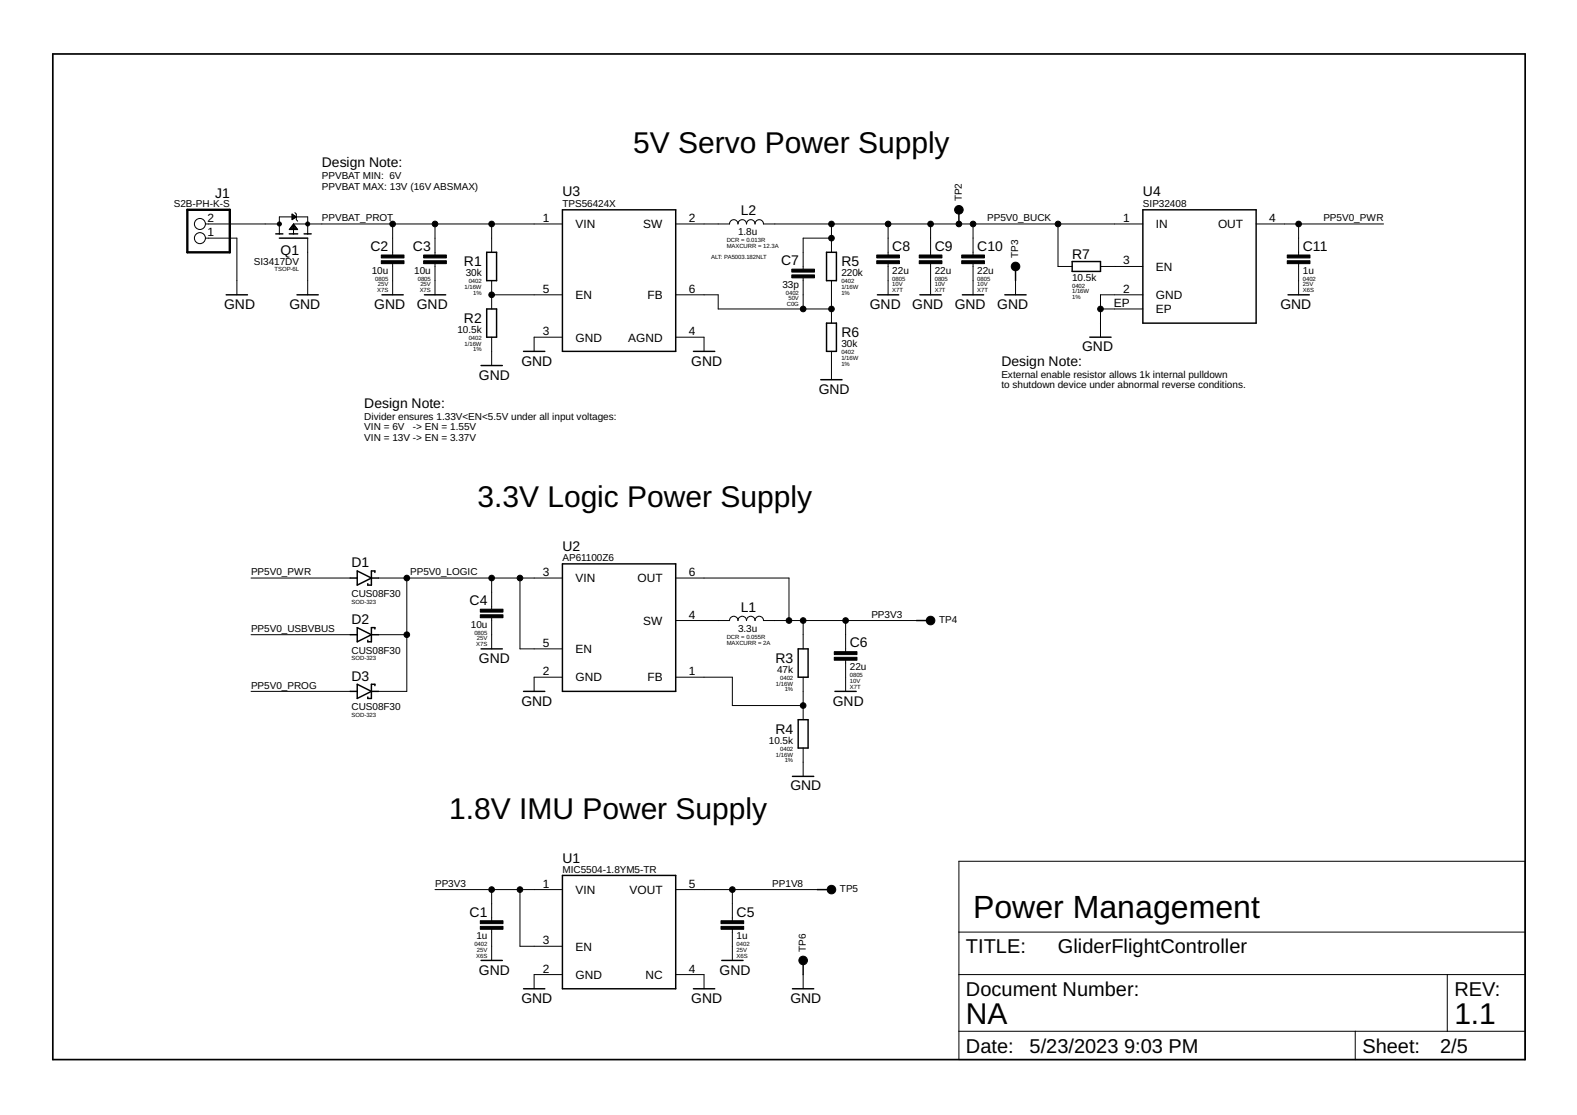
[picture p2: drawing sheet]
<svg xmlns="http://www.w3.org/2000/svg" width="297mm" height="210mm" viewBox="0 0 297 210" stroke-linecap="round" stroke-linejoin="round" font-family="sans-serif">
<g fill="none" stroke="#000" stroke-width=".19">
<path d="M38.7 44.8h5.9v10.7M38.7 42.2h13.9M52.6 44v-3.2h5.4v3.2M54.5 43.2h1.5M54.6 43h1.3M54.7 42.9h1.1M54.8 42.8h.9M54.9 42.7h.7M55 40.3l.8 .5-.8 .6zM55 41.2h.2M55 41.1h.4M55 41h.6"/>
<path d="M55 40.9h.8M55 40.7h.6M55 40.6h.5M55 40.5h.3M55 40.3h.1M55 42.5h.5M55.1 42.4h.4M55.2 42.3h.2M55.3 42.2h50.6M55.3 42.2v1.8M55.3 42.2l.8 1h-1.6zM55.5 40l.3 .3v1.1l.3 .2"/>
<path d="M58 44.8v10.7M74 42.2v5.8M74 49.6v5.9M81.9 42.2v5.8M81.9 49.6v5.9M92.6 42.2v5.3M92.6 52.8v5.4M92.6 55.5h13.3M127.3 42.2h10.1a.79 .79 0 0 1 .8-.8 .79 .79 0 0 1 .8 .8 .8 .8 0 0 1 .8-.8 .8 .8 0 0 1 .8 .8 .8 .8 0 0 1 .8-.9 .8 .8 0 0 1 .8 .9 .79 .79 0 0 1 .8-.8 .79 .79 0 0 1 .8 .8h71.5M127.3 55.5h8v2.7h21.3M151.3 52.3v5.9M156.6 44.8h-5.3v5.9"/>
<path d="M156.6 42.2v5.3M156.6 52.8v8M167.3 42.2v5.8M167.3 49.6v5.9M175.3 42.2v5.8M175.3 49.6v5.9M183.3 42.2v5.8M183.3 49.6v5.9M191.3 52.8v2.7M199.3 42.2v8h2.7M207.3 50.2h8M207.3 58.2h8"/>
<path d="M215.3 55.5h-8v8M236.6 42.2h24M244.6 42.2v5.8M244.6 49.6v5.9M92.6 63.5v5.3M105.9 63.5h-5.3v2.6M127.3 63.5h5.3v2.6M156.6 66.1v5.4M47.3 108.8h18.7M47.3 119.5h18.7M71.3 108.8h34.6M71.3 119.5h5.3"/>
<path d="M76.6 108.8v21.4h-5.3M92.6 108.8v5.9M92.6 116.3v5.9M97.9 108.8v13.4h8M127.3 116.8h10.1a.79 .79 0 0 1 .8-.8 .79 .79 0 0 1 .8 .8 .8 .8 0 0 1 .8-.8 .8 .8 0 0 1 .8 .8 .8 .8 0 0 1 .8-.8 .8 .8 0 0 1 .8 .8 .79 .79 0 0 1 .8-.8 .79 .79 0 0 1 .8 .8h28.8M127.3 108.8h21.3v8M151.3 116.8v5.4M159.3 116.8v5.9M47.3 130.2h18.7M105.9 127.5h-5.3v2.7M127.3 127.5h10.6v5.3h13.4M151.3 127.5v8"/>
<path d="M159.3 124.3v5.9M151.3 140.8v5.4M81.9 167.5h24M92.6 167.5v5.8M92.6 174.9v5.9M97.9 167.5v10.6h8M127.3 167.5h26.6M137.9 167.5v5.8M137.9 174.9v5.9M180.6 162.1h106.7v37.4h-106.7zM180.6 175.5h106.7M105.9 183.5h-5.3v2.6"/>
<path d="M127.3 183.5h5.3v2.6M151.3 183.5v2.6M180.6 183.5h106.7M180.6 194.1h106.7M255.3 194.1v5.4M272.6 183.5v10.6"/>
<circle cx="37.7" cy="44.8" r="1.04"/>
<circle cx="37.7" cy="42.2" r="1.04"/>
</g>
<g fill="none" stroke="#000" stroke-width=".28">
<path d="M105.9 39.5h21.4v26.6h-21.4zM215.3 39.5h21.3v21.3h-21.3zM42.6 55.5h4M51.9 44h1.4M52.6 44.8h5.4M54.5 44h1.6M55.9 55.5h4M57.3 44h1.3M71.9 55.5h4M79.9 55.5h4M91.7 47.5h1.8v5.3h-1.8zM91.7 58.2h1.8v5.3h-1.8z"/>
<path d="M155.7 47.5h1.8v5.3h-1.8zM165.3 55.5h4M173.3 55.5h4M180.6 40v2.2M181.3 55.5h4M189.3 55.5h4M191.3 50.7v2.1M202 49.2h5.3v1.9h-5.3zM242.6 55.5h4M90.6 68.8h4M98.6 66.1h4M130.6 66.1h4"/>
<path d="M154.6 71.5h4M155.7 60.8h1.8v5.3h-1.8zM205.3 63.5h4M66 108.8h1.3M66 119.5h1.3M67.3 107.5l2.7 1.3-2.7 1.4zM67.3 118.2l2.7 1.3-2.7 1.3zM70 108.8h1.3M70 119.5h1.3M70.6 107.8v-.3h-.6v2.7h-.7v-.3M70.6 118.4v-.2h-.6v2.6h-.7v-.3M105.9 106.2h21.4v24h-21.4z"/>
<path d="M172.6 116.8h2.2M66 130.2h1.3M67.3 128.8l2.7 1.4-2.7 1.3zM70 130.2h1.3M70.6 129.1v-.3h-.6v2.7h-.7v-.3M90.6 122.2h4M98.6 130.2h4M150.3 122.2h1.9v5.3h-1.9zM150.3 135.5h1.9v5.3h-1.9zM157.3 130.2h4M149.3 146.2h4M105.9 164.8h21.4v21.3h-21.4z"/>
<path d="M153.9 167.5h2.2M90.6 180.8h4M98.6 186.1h4M130.6 186.1h4M136 180.8h4M149.3 186.1h4M151.3 181.3v2.2"/>
</g>
<g fill="#000" stroke="#000" stroke-width=".19">
<path d="M71.8 49.1h4.3v.5h-4.3zM71.8 48h4.3v.6h-4.3zM79.8 49.1h4.3v.5h-4.3zM79.8 48h4.3v.6h-4.3zM149.1 51.8h4.3v.5h-4.3zM149.1 50.7h4.3v.5h-4.3zM165.1 49.1h4.3v.5h-4.3zM165.1 48h4.3v.6h-4.3zM173.1 49.1h4.3v.5h-4.3zM173.1 48h4.3v.6h-4.3zM181.1 49.1h4.3v.5h-4.3zM181.1 48h4.3v.6h-4.3z"/>
<path d="M242.5 49.1h4.2v.5h-4.2zM242.5 48h4.2v.6h-4.2zM90.5 115.7h4.2v.6h-4.2zM90.5 114.7h4.2v.5h-4.2zM157.1 123.7h4.3v.6h-4.3zM157.1 122.7h4.3v.5h-4.3zM90.5 174.4h4.2v.5h-4.2zM90.5 173.3h4.2v.6h-4.2zM135.8 174.4h4.3v.5h-4.3zM135.8 173.3h4.3v.6h-4.3z"/>
</g>
<path d="M9.9 10.2h277.4v189.3h-277.4z" fill="none" stroke="#000" stroke-width=".32"/>
<path d="M35.3 39.5h8v8h-8z" fill="none" stroke="#000" stroke-width=".44"/>
<g fill="#000" stroke="#000" stroke-width=".19">
<circle cx="180.6" cy="39.5" r=".8"/>
<circle cx="52.6" cy="42.2" r=".38"/>
<circle cx="58" cy="42.2" r=".38"/>
<circle cx="74" cy="42.2" r=".53"/>
<circle cx="81.9" cy="42.2" r=".53"/>
<circle cx="92.6" cy="55.5" r=".53"/>
<circle cx="92.6" cy="42.2" r=".53"/>
<circle cx="151.3" cy="58.2" r=".53"/>
<circle cx="156.6" cy="58.2" r=".53"/>
<circle cx="156.6" cy="42.2" r=".53"/>
<circle cx="156.6" cy="44.8" r=".53"/>
<circle cx="167.3" cy="42.2" r=".53"/>
<circle cx="175.3" cy="42.2" r=".53"/>
<circle cx="180.6" cy="42.2" r=".53"/>
<circle cx="183.3" cy="42.2" r=".53"/>
<circle cx="191.3" cy="50.2" r=".8"/>
<circle cx="199.3" cy="42.2" r=".53"/>
<circle cx="207.3" cy="58.2" r=".53"/>
<circle cx="244.6" cy="42.2" r=".53"/>
<circle cx="76.6" cy="119.5" r=".53"/>
<circle cx="76.6" cy="108.8" r=".53"/>
<circle cx="92.6" cy="108.8" r=".53"/>
<circle cx="97.9" cy="108.8" r=".53"/>
<circle cx="148.6" cy="116.8" r=".53"/>
<circle cx="151.3" cy="116.8" r=".53"/>
<circle cx="159.3" cy="116.8" r=".53"/>
<circle cx="175.3" cy="116.8" r=".8"/>
<circle cx="151.3" cy="132.8" r=".53"/>
<circle cx="92.6" cy="167.5" r=".53"/>
<circle cx="97.9" cy="167.5" r=".53"/>
<circle cx="137.9" cy="167.5" r=".53"/>
<circle cx="156.6" cy="167.5" r=".8"/>
<circle cx="151.3" cy="180.8" r=".8"/>
</g>
<text font-size="6" x="183.3" y="172.8">Power Management</text>
<g font-size="5.7">
<text x="119.3" y="28.8">5V Servo Power Supply</text>
<text x="89.9" y="95.5">3.3V Logic Power Supply</text>
<text x="84.6" y="154.1">1.8V IMU Power Supply</text>
<text x="181.9" y="192.8">NA</text>
<text x="273.9" y="192.8">1.1</text>
</g>
<g font-size="3.8">
<text x="181.9" y="179.5">TITLE:</text>
<text x="199.3" y="179.5">GliderFlightController</text>
<text x="181.9" y="187.5">Document Number:</text>
<text x="273.9" y="187.5">REV:</text>
<text x="181.9" y="198.1">Date:</text>
<text x="193.9" y="198.1">5/23/2023</text>
<text x="211.7" y="198.1">9:03 PM</text>
<text x="256.6" y="198.1">Sheet:</text>
<text x="271.3" y="198.1">2/5</text>
</g>
<g font-size="2.6">
<text x="60.6" y="31.5">Design Note:</text>
<text x="40.5" y="37.2">J1</text>
<text x="105.9" y="36.8">U3</text>
<text x="139.5" y="40.6">L2</text>
<text x="215.3" y="36.8">U4</text>
<text x="69.8" y="47.2">C2</text>
<text x="77.8" y="47.2">C3</text>
<text x="168.1" y="47.2">C8</text>
<text x="176.1" y="47.2">C9</text>
<text x="184.1" y="47.2">C10</text>
<text x="245.4" y="47.2">C11</text>
<text x="52.9" y="48">Q1</text>
<text x="87.4" y="50.2">R1</text>
<text x="147.1" y="49.9">C7</text>
<text x="158.5" y="50.2">R5</text>
<text x="201.9" y="48.8">R7</text>
<text x="42.2" y="58.2">GND</text>
<text x="54.5" y="58.2">GND</text>
<text x="70.5" y="58.2">GND</text>
<text x="78.5" y="58.2">GND</text>
<text x="163.8" y="58.2">GND</text>
<text x="171.8" y="58.2">GND</text>
<text x="179.8" y="58.2">GND</text>
<text x="187.8" y="58.2">GND</text>
<text x="241.2" y="58.2">GND</text>
<text x="87.4" y="60.8">R2</text>
<text x="158.5" y="63.5">R6</text>
<text x="90.2" y="71.5">GND</text>
<text x="98.2" y="68.8">GND</text>
<text x="130.2" y="68.8">GND</text>
<text x="188.6" y="68.8">Design Note:</text>
<text x="203.8" y="66.2">GND</text>
<text x="68.6" y="76.8">Design Note:</text>
<text x="154.2" y="74.2">GND</text>
<text x="66.2" y="106.8">D1</text>
<text x="105.9" y="103.8">U2</text>
<text x="88.4" y="113.9">C4</text>
<text x="66.2" y="117.5">D2</text>
<text x="139.5" y="115.2">L1</text>
<text x="90.2" y="124.8">GND</text>
<text x="146" y="124.8">R3</text>
<text x="160.1" y="121.9">C6</text>
<text x="66.2" y="128.1">D3</text>
<text x="98.2" y="132.8">GND</text>
<text x="156.9" y="132.8">GND</text>
<text x="146" y="138.1">R4</text>
<text x="148.9" y="148.8">GND</text>
<text x="105.9" y="162.4">U1</text>
<text x="88.4" y="172.5">C1</text>
<text x="138.7" y="172.5">C5</text>
<text x="90.2" y="183.5">GND</text>
<text x="135.5" y="183.5">GND</text>
<text x="98.2" y="188.8">GND</text>
<text x="130.2" y="188.8">GND</text>
<text x="148.9" y="188.8">GND</text>
</g>
<g font-size="2.2">
<text x="39.1" y="41.8">2</text>
<text x="102.2" y="41.8">1</text>
<text x="129.7" y="41.8">2</text>
<text x="211.6" y="41.8">1</text>
<text x="239.1" y="41.8">4</text>
<text x="39.1" y="44.5">1</text>
<text x="108.4" y="43">VIN</text>
<text x="121.2" y="43">SW</text>
<text x="217.7" y="43">IN</text>
<text x="229.4" y="43">OUT</text>
<text x="211.6" y="49.8">3</text>
<text x="217.7" y="51">EN</text>
<text x="102.2" y="55.1">5</text>
<text x="108.4" y="56.3">EN</text>
<text x="121.9" y="56.3">FB</text>
<text x="129.7" y="55.1">6</text>
<text x="209.8" y="57.8">EP</text>
<text x="211.6" y="55.1">2</text>
<text x="217.7" y="56.3">GND</text>
<text x="217.7" y="59">EP</text>
<text x="102.2" y="63.1">3</text>
<text x="108.4" y="64.3">GND</text>
<text x="118.3" y="64.3">AGND</text>
<text x="129.7" y="63.1">4</text>
<text x="102.2" y="108.4">3</text>
<text x="108.4" y="109.6">VIN</text>
<text x="120.1" y="109.6">OUT</text>
<text x="129.7" y="108.4">6</text>
<text x="121.2" y="117.6">SW</text>
<text x="129.7" y="116.4">4</text>
<text x="102.2" y="121.8">5</text>
<text x="108.4" y="122.9">EN</text>
<text x="102.2" y="127.1">2</text>
<text x="108.4" y="128.3">GND</text>
<text x="121.9" y="128.3">FB</text>
<text x="129.7" y="127.1">1</text>
<text x="102.2" y="167.1">1</text>
<text x="129.7" y="167.1">5</text>
<text x="108.4" y="168.3">VIN</text>
<text x="118.6" y="168.3">VOUT</text>
<text x="102.2" y="177.8">3</text>
<text x="108.4" y="178.9">EN</text>
<text x="102.2" y="183.1">2</text>
<text x="108.4" y="184.3">GND</text>
<text x="121.6" y="184.3">NC</text>
<text x="129.7" y="183.1">4</text>
</g>
<g font-size="1.9">
<text x="60.6" y="33.8">PPVBAT MIN: 6V</text>
<text x="60.6" y="35.8">PPVBAT MAX: 13V (16V ABSMAX)</text>
<text x="32.7" y="39">S2B-PH-K-S</text>
<text x="60.6" y="41.6">PPVBAT_PROT</text>
<text x="105.9" y="39">TPS56424X</text>
<text x="181.1" y="37.9" transform="rotate(-90 181.1 37.9)">TP2</text>
<text x="185.9" y="41.6">PP5V0_BUCK</text>
<text x="215.3" y="39">SIP32408</text>
<text x="249.3" y="41.6">PP5V0_PWR</text>
<text x="139" y="44.3">1.8u</text>
<text x="47.8" y="49.9">SI3417DV</text>
<text x="70" y="51.5">10u</text>
<text x="78" y="51.5">10u</text>
<text x="87.7" y="52">30k</text>
<text x="158.5" y="52">220k</text>
<text x="168.1" y="51.5">22u</text>
<text x="176.1" y="51.5">22u</text>
<text x="184.1" y="51.5">22u</text>
<text x="191.8" y="48.6" transform="rotate(-90 191.8 48.6)">TP3</text>
<text x="201.9" y="52.8">10.5k</text>
<text x="245.4" y="51.5">1u</text>
<text x="147.4" y="54.2">33p</text>
<text x="86.2" y="62.7">10.5k</text>
<text x="158.5" y="65.4">30k</text>
<text x="188.6" y="71.1">External enable resistor allows 1k internal pulldown</text>
<text x="188.6" y="73.1">to shutdown device under abnormal reverse conditions.</text>
<text x="68.6" y="79">Divider ensures 1.33V&lt;EN&lt;5.5V under all input voltages:</text>
<text x="68.6" y="81">VIN = 6V</text>
<text x="68.6" y="83">VIN = 13V -&gt; EN = 3.37V</text>
<text x="77.8" y="81">-&gt; EN = 1.55V</text>
<text x="105.9" y="105.6">AP61100Z6</text>
<text x="47.3" y="108.3">PP5V0_PWR</text>
<text x="66.2" y="112.4">CUS08F30</text>
<text x="77.2" y="108.3">PP5V0_LOGIC</text>
<text x="47.3" y="118.9">PP5V0_USBVBUS</text>
<text x="88.7" y="118.2">10u</text>
<text x="139" y="118.9">3.3u</text>
<text x="164.1" y="116.3">PP3V3</text>
<text x="176.9" y="117.4">TP4</text>
<text x="66.2" y="123.1">CUS08F30</text>
<text x="47.3" y="129.6">PP5V0_PROG</text>
<text x="146.4" y="126.7">47k</text>
<text x="160.1" y="126.1">22u</text>
<text x="66.2" y="133.7">CUS08F30</text>
<text x="144.8" y="140">10.5k</text>
<text x="81.9" y="166.9">PP3V3</text>
<text x="105.9" y="164.3">MIC5504-1.8YM5-TR</text>
<text x="145.5" y="166.9">PP1V8</text>
<text x="158.2" y="168">TP5</text>
<text x="89.7" y="176.8">1u</text>
<text x="138.7" y="176.8">1u</text>
<text x="151.8" y="179.2" transform="rotate(-90 151.8 179.2)">TP6</text>
</g>
<g font-size="1.1">
<text x="136.9" y="46.7">MAXCURR = 12.3A</text>
<text x="136.9" y="45.6">DCR = 0.013R</text>
<text x="51.7" y="51">TSOP-6L</text>
<text x="70.7" y="52.8">0805</text>
<text x="71.2" y="53.9">25V</text>
<text x="78.7" y="52.8">0805</text>
<text x="79.2" y="53.9">25V</text>
<text x="88.3" y="53.4">0402</text>
<text x="133.9" y="48.8">ALT: PA5003.182NLT</text>
<text x="158.5" y="53.4">0402</text>
<text x="168.1" y="52.8">0805</text>
<text x="168.1" y="53.9">10V</text>
<text x="176.1" y="52.8">0805</text>
<text x="176.1" y="53.9">10V</text>
<text x="184.1" y="52.8">0805</text>
<text x="184.1" y="53.9">10V</text>
<text x="245.4" y="52.8">0402</text>
<text x="245.4" y="53.9">25V</text>
<text x="71.1" y="55">X7S</text>
<text x="79.1" y="55">X7S</text>
<text x="87.5" y="54.4">1/16W</text>
<text x="89.1" y="55.5">1%</text>
<text x="148" y="55.5">0402</text>
<text x="148.2" y="57.6">C0G</text>
<text x="148.5" y="56.6">50V</text>
<text x="158.5" y="54.4">1/16W</text>
<text x="158.5" y="55.5">1%</text>
<text x="168.1" y="55">X7T</text>
<text x="176.1" y="55">X7T</text>
<text x="184.1" y="55">X7T</text>
<text x="201.9" y="54.2">0402</text>
<text x="201.9" y="55.2">1/16W</text>
<text x="201.9" y="56.3">1%</text>
<text x="245.4" y="55">X6S</text>
<text x="87.5" y="65.1">1/16W</text>
<text x="88.3" y="64">0402</text>
<text x="89.1" y="66.2">1%</text>
<text x="158.5" y="66.7">0402</text>
<text x="158.5" y="67.8">1/16W</text>
<text x="158.5" y="68.8">1%</text>
<text x="66.2" y="113.6">SOD-323</text>
<text x="89.4" y="119.5">0805</text>
<text x="66.2" y="124.3">SOD-323</text>
<text x="89.7" y="121.6">X7S</text>
<text x="89.8" y="120.5">25V</text>
<text x="136.9" y="121.3">MAXCURR = 2A</text>
<text x="136.9" y="120.3">DCR = 0.055R</text>
<text x="146.2" y="129.1">1/16W</text>
<text x="147" y="128">0402</text>
<text x="147.8" y="130.1">1%</text>
<text x="160.1" y="127.5">0805</text>
<text x="160.1" y="128.5">10V</text>
<text x="160.1" y="129.6">X7T</text>
<text x="66.2" y="134.9">SOD-323</text>
<text x="146.2" y="142.4">1/16W</text>
<text x="147" y="141.3">0402</text>
<text x="147.8" y="143.5">1%</text>
<text x="89.4" y="178.1">0402</text>
<text x="89.8" y="179.2">25V</text>
<text x="138.7" y="178.1">0402</text>
<text x="138.7" y="179.2">25V</text>
<text x="89.7" y="180.3">X6S</text>
<text x="138.7" y="180.3">X6S</text>
</g>
</svg>
